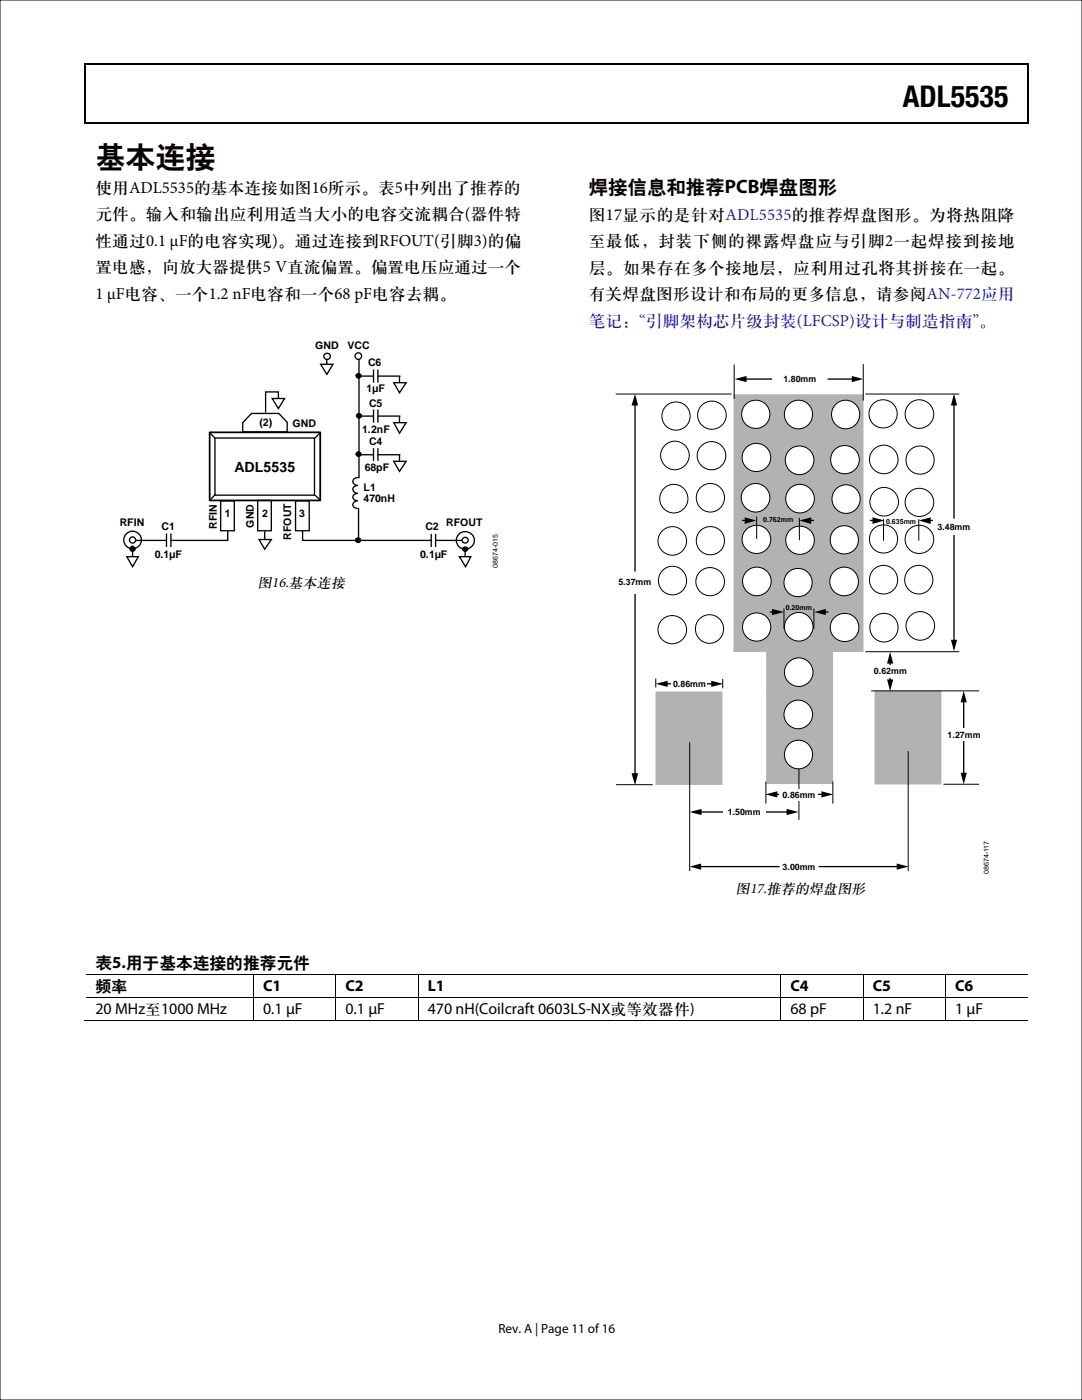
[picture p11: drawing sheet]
<svg xmlns="http://www.w3.org/2000/svg" width="216mm" height="279mm" viewBox="0 0 216 279" stroke-linecap="round" stroke-linejoin="round" font-family="sans-serif">
<path d="M16.9 12.7h.2v1h-.2zM16.9 12.7h.2v.3h-.2zM82.5 12.7h.3v.3h-.3zM205.1 12.7h.2v1h-.2zM205.1 12.7h.2v.3h-.2zM16.9 24.4h.2v.3h-.2zM82.3 24.4h.2v.3h-.2zM205.1 24.4h.2v.3h-.2z" fill="#000"/>
<path d="M17 13.7v10.7M17.1 12.8h65.4M82.8 12.8h122.3M205.2 13.7v10.7M17.1 24.5h188" fill="none" stroke="#000" stroke-width=".25"/>
<path d="M50.2 82.5h5.4l1.7 1.8v1.9h-8.9v-1.8z" fill="none" stroke="#000" stroke-width=".26"/>
<path d="M55.5 78.2v1.3z" fill="#fff"/>
<path d="M55.5 79.5v-1.3h-2.5v4.1" fill="none" stroke="#000" stroke-width=".26"/>
<path d="M54.3 79.5h2.5l-1.3 2z" fill="#fff"/>
<path d="M54.3 79.5h2.5l-1.3 2z" fill="none" stroke="#000" stroke-width=".26"/>
<path d="M51.4 99.9h2.7v6h-2.7z" fill="#fff"/>
<path d="M51.4 99.9h2.7v6h-2.7z" fill="none" stroke="#000" stroke-width=".26"/>
<path d="M59 100h2.7v5.9h-2.7z" fill="#fff"/>
<path d="M59 100h2.7v5.9h-2.7z" fill="none" stroke="#000" stroke-width=".26"/>
<path d="M44 100h2.8v5.9h-2.8z" fill="#fff"/>
<path d="M41.8 86.4l1.1 1M42.9 98.7l-1.1 1.2M42.9 87.4h19.9v11.4h-19.9zM44 100h2.8v5.9h-2.8zM62.8 98.8l1.1 1M63.8 86.5l-1 .9M45.4 106v1.9h-18.4" fill="none" stroke="#000" stroke-width=".26"/>
<path d="M41.8 86.3h22.1v13.6h-22.1z" fill="none" stroke="#000" stroke-width=".35"/>
<path d="M52.8 106.3v1.3z" fill="#fff"/>
<path d="M52.8 106v1.7" fill="none" stroke="#000" stroke-width=".26"/>
<path d="M51.7 107.7h2.4l-1.3 1.9z" fill="#fff"/>
<path d="M79.7 75.1v1.3M51.7 107.7h2.4l-1.3 1.9z" fill="none" stroke="#000" stroke-width=".26"/>
<path d="M78.6 76.4h2.4l-1.3 2z" fill="#fff"/>
<path d="M78.6 76.4h2.4l-1.3 2zM71.5 101.4v6.2" fill="none" stroke="#000" stroke-width=".26"/>
<path d="M65.2 71.4v1.3z" fill="#fff"/>
<path d="M65.2 71.4v1.3" fill="none" stroke="#000" stroke-width=".26"/>
<path d="M64 72.7h2.4l-1.2 2z" fill="#fff"/>
<path d="M64 72.7h2.4l-1.2 2z" fill="none" stroke="#000" stroke-width=".26"/>
<circle cx="65.3" cy="71.1" r=".63" fill="#fff"/>
<g fill="none" stroke="#000" stroke-width=".26">
<path d="M71.6 71.3v24a.83 .83 0 0 0-1 .3 .83 .83 0 0 0 .1 1l.7 .3a.81 .81 0 0 0-1 .8 .81 .81 0 0 0 1 .8 .77 .77 0 0 0-1 .7 .77 .77 0 0 0 1 .8 .77 .77 0 0 0-1 .7 .77 .77 0 0 0 1 .8M71.9 75.1h2.6M74.5 73.7v2.7M75.3 75.1h4.6M75.4 73.7v2.7"/>
<circle cx="65.3" cy="71.1" r=".63"/>
</g>
<path d="M74.4 75.1h1" fill="none" stroke="#fff" stroke-width=".26"/>
<circle cx="71.5" cy="71.1" r=".65" fill="#fff"/>
<g fill="none" stroke="#000" stroke-width=".26">
<path d="M79.7 83.1v1.3M25.3 111.1h2.3l-1.1 2zM26.5 109.6v1.5M33.2 106.4v2.8M34.1 106.4v2.8M60.4 105.9v2h25.7M86 106.5v2.7M86.9 106.5v2.7M87 107.9h5.2M91.7 111.1h2.3l-1.1 2zM92.4 109.4a.46 .46 0 0 1 .7-.2 .46 .46 0 0 1 0 .8 .48 .48 0 0 1-.6-.1 .48 .48 0 0 1-.1-.5zM92.8 109.6v1.5"/>
<circle cx="71.5" cy="71.1" r=".65"/>
<circle cx="26.5" cy="107.8" r="1.75"/>
<circle cx="26.5" cy="107.8" r=".61"/>
<circle cx="26.5" cy="109.5" r=".51"/>
<circle cx="92.8" cy="107.8" r=".58"/>
<circle cx="92.9" cy="107.8" r="1.79"/>
</g>
<g fill="#000">
<path d="M92.4 109.4a.46 .46 0 0 1 .7-.2 .46 .46 0 0 1 0 .8 .48 .48 0 0 1-.6-.1 .48 .48 0 0 1-.1-.5z" fill-rule="evenodd"/>
<circle cx="26.5" cy="109.5" r=".51"/>
</g>
<path d="M33.1 107.9h1" fill="none" stroke="#fff" stroke-width=".7" stroke-linecap="butt"/>
<path d="M86 107.9h.9" fill="none" stroke="#fff" stroke-width=".26"/>
<circle cx="71.6" cy="75" r=".5" fill="#000"/>
<circle cx="71.6" cy="75" r=".5" fill="none" stroke="#000" stroke-width=".2"/>
<path d="M78.6 84.4h2.4l-1.3 2.1z" fill="#fff"/>
<path d="M71.9 83h2.6M74.5 81.7v2.7M75.3 83h4.6M75.4 81.7v2.7M78.6 84.4h2.4l-1.3 2.1zM79.7 90.8v1.3" fill="none" stroke="#000" stroke-width=".26"/>
<path d="M74.4 83h1" fill="none" stroke="#fff" stroke-width=".26"/>
<circle cx="71.7" cy="83" r=".5" fill="#000"/>
<circle cx="71.7" cy="83" r=".5" fill="none" stroke="#000" stroke-width=".2"/>
<path d="M78.6 92.1h2.4l-1.3 2z" fill="#fff"/>
<path d="M71.9 90.8h2.6M74.5 89.4v2.6M75.3 90.8h4.6M75.4 89.4v2.6M78.6 92.1h2.4l-1.3 2z" fill="none" stroke="#000" stroke-width=".26"/>
<path d="M74.4 90.8h1" fill="none" stroke="#fff" stroke-width=".26"/>
<g fill="#000">
<circle cx="71.6" cy="90.6" r=".5"/>
<circle cx="71.5" cy="107.8" r=".51"/>
</g>
<g fill="none" stroke="#000" stroke-width=".2">
<circle cx="71.6" cy="90.6" r=".5"/>
<circle cx="71.5" cy="107.8" r=".51"/>
</g>
<circle cx="183.6" cy="91.8" r="2.82" fill="#fff"/>
<circle cx="183.6" cy="91.8" r="2.82" fill="none" stroke="#000" stroke-width=".2"/>
<g fill="#b2b2b2" stroke="#b2b2b2" stroke-width=".44">
<path d="M131 138.2h12.9v18.2h-12.9z"/>
<path d="M146.6 78.9h25.5v51h-25.5z"/>
<path d="M174.7 138.1h12.9v18.2h-12.9z"/>
</g>
<path d="M153.1 138h12.9v18.3h-12.9z" fill="#b2b2b2"/>
<path d="M153.1 138h12.9v18.3h-12.9z" fill="none" stroke="#b2b2b2" stroke-width=".44"/>
<path d="M153.1 119.6h12.9v18.2h-12.9z" fill="#b2b2b2"/>
<path d="M153.1 119.6h12.9v18.2h-12.9z" fill="none" stroke="#b2b2b2" stroke-width=".44"/>
<g fill="none" stroke="#000" stroke-width=".2">
<path d="M122.8 78.6h23.2M146.5 72.8v6.8M172.3 72.7v7.3M172.7 78.6h18.7M130.8 135.4v1.8M144.2 135.5v1.9M172.7 130.1h18.7M173.8 137.9h21.6M122.9 156.6h7.3M137.6 148.2v25.6M159.4 150.4v13.2M181.2 149.9v23.9"/>
<path d="M188.3 156.5h7.1"/>
</g>
<path d="M126.7 80.5v33.6M126.7 118.5v36.3M192.3 139.8v14.9M139.5 173h16.1M139.6 162.1h17.8M163.4 173h16" fill="none" stroke="#000" stroke-width=".26"/>
<path d="M126.7 78.6l.6 2.3h-1.3zM126 154.3h1.3l-.6 2.4zM191.7 154.2h1.2l-.6 2.3zM192.3 137.9l.6 2.3h-1.2zM137.6 173l2.3-.7v1.3zM137.6 162.1l2.4-.7v1.3zM157 161.4l2.3 .7-2.3 .6zM178.9 172.3l2.4 .6-2.4 .7z" fill="#000"/>
<circle cx="168.5" cy="125.2" r="2.83" fill="#fff"/>
<circle cx="168.5" cy="125.2" r="2.83" fill="none" stroke="#000" stroke-width=".2"/>
<circle cx="159.3" cy="82.7" r="2.83" fill="#fff"/>
<circle cx="159.3" cy="82.7" r="2.83" fill="none" stroke="#000" stroke-width=".2"/>
<circle cx="159.5" cy="91.9" r="2.87" fill="#fff"/>
<circle cx="159.5" cy="91.9" r="2.87" fill="none" stroke="#000" stroke-width=".2"/>
<circle cx="159.6" cy="99.5" r="2.86" fill="#fff"/>
<circle cx="159.6" cy="99.5" r="2.86" fill="none" stroke="#000" stroke-width=".2"/>
<circle cx="159.6" cy="107.8" r="2.85" fill="#fff"/>
<circle cx="159.6" cy="107.8" r="2.85" fill="none" stroke="#000" stroke-width=".2"/>
<circle cx="159.2" cy="116.3" r="2.82" fill="#fff"/>
<circle cx="159.2" cy="116.3" r="2.82" fill="none" stroke="#000" stroke-width=".2"/>
<circle cx="159.4" cy="125.1" r="2.84" fill="#fff"/>
<circle cx="159.4" cy="125.1" r="2.84" fill="none" stroke="#000" stroke-width=".2"/>
<circle cx="159.4" cy="134.1" r="2.84" fill="#fff"/>
<circle cx="159.4" cy="134.1" r="2.84" fill="none" stroke="#000" stroke-width=".2"/>
<circle cx="159.3" cy="142.6" r="2.85" fill="#fff"/>
<circle cx="159.3" cy="142.6" r="2.85" fill="none" stroke="#000" stroke-width=".2"/>
<circle cx="159.3" cy="150.6" r="2.83" fill="#fff"/>
<circle cx="159.3" cy="150.6" r="2.83" fill="none" stroke="#000" stroke-width=".2"/>
<circle cx="150.8" cy="82.7" r="2.82" fill="#fff"/>
<circle cx="150.8" cy="82.7" r="2.82" fill="none" stroke="#000" stroke-width=".2"/>
<circle cx="151" cy="91.3" r="2.84" fill="#fff"/>
<circle cx="151" cy="91.3" r="2.84" fill="none" stroke="#000" stroke-width=".2"/>
<circle cx="150.8" cy="99.3" r="2.84" fill="#fff"/>
<circle cx="150.8" cy="99.3" r="2.84" fill="none" stroke="#000" stroke-width=".2"/>
<circle cx="151" cy="107.6" r="2.83" fill="#fff"/>
<circle cx="151" cy="107.6" r="2.83" fill="none" stroke="#000" stroke-width=".2"/>
<circle cx="151" cy="116" r="2.86" fill="#fff"/>
<circle cx="151" cy="116" r="2.86" fill="none" stroke="#000" stroke-width=".2"/>
<circle cx="151" cy="125.1" r="2.82" fill="#fff"/>
<circle cx="151" cy="125.1" r="2.82" fill="none" stroke="#000" stroke-width=".2"/>
<circle cx="168.7" cy="82.7" r="2.83" fill="#fff"/>
<circle cx="168.7" cy="82.7" r="2.83" fill="none" stroke="#000" stroke-width=".2"/>
<circle cx="168.6" cy="91.7" r="2.85" fill="#fff"/>
<circle cx="168.6" cy="91.7" r="2.85" fill="none" stroke="#000" stroke-width=".2"/>
<circle cx="168.8" cy="99.6" r="2.83" fill="#fff"/>
<circle cx="168.8" cy="99.6" r="2.83" fill="none" stroke="#000" stroke-width=".2"/>
<circle cx="168.5" cy="107.7" r="2.82" fill="#fff"/>
<circle cx="168.5" cy="107.7" r="2.82" fill="none" stroke="#000" stroke-width=".2"/>
<circle cx="168.4" cy="116.1" r="2.85" fill="#fff"/>
<g fill="none" stroke="#000" stroke-width=".2">
<path d="M156.4 121.4v4.1M162.4 121.4v4.1"/>
<circle cx="168.4" cy="116.1" r="2.85"/>
</g>
<circle cx="176.2" cy="82.6" r="2.82" fill="#fff"/>
<circle cx="176.2" cy="82.6" r="2.82" fill="none" stroke="#000" stroke-width=".2"/>
<circle cx="183.5" cy="82.6" r="2.86" fill="#fff"/>
<circle cx="183.5" cy="82.6" r="2.86" fill="none" stroke="#000" stroke-width=".2"/>
<circle cx="176.4" cy="91.7" r="2.84" fill="#fff"/>
<circle cx="176.4" cy="91.7" r="2.84" fill="none" stroke="#000" stroke-width=".2"/>
<path d="M148.5 75.7h5.6M165.1 75.7h5.3M190.4 80.5v23M190.4 106.8v21.2" fill="none" stroke="#000" stroke-width=".26"/>
<path d="M146.6 75.7l2.4-.7v1.3zM170 75l2.3 .7-2.3 .6zM190.4 78.6l.6 2.3h-1.3zM189.7 127.7h1.3l-.6 2.3z" fill="#000"/>
<circle cx="176.4" cy="100.1" r="2.85" fill="#fff"/>
<circle cx="176.4" cy="100.1" r="2.85" fill="none" stroke="#000" stroke-width=".2"/>
<circle cx="183.5" cy="100.3" r="2.84" fill="#fff"/>
<circle cx="183.5" cy="100.3" r="2.84" fill="none" stroke="#000" stroke-width=".2"/>
<circle cx="176.3" cy="107.6" r="2.82" fill="#fff"/>
<circle cx="176.3" cy="107.6" r="2.82" fill="none" stroke="#000" stroke-width=".2"/>
<circle cx="183.5" cy="107.6" r="2.85" fill="#fff"/>
<circle cx="183.5" cy="107.6" r="2.85" fill="none" stroke="#000" stroke-width=".2"/>
<circle cx="176.3" cy="115.7" r="2.84" fill="#fff"/>
<circle cx="176.3" cy="115.7" r="2.84" fill="none" stroke="#000" stroke-width=".2"/>
<circle cx="183.3" cy="115.7" r="2.83" fill="#fff"/>
<circle cx="183.3" cy="115.7" r="2.83" fill="none" stroke="#000" stroke-width=".2"/>
<circle cx="176.4" cy="125.3" r="2.84" fill="#fff"/>
<circle cx="176.4" cy="125.3" r="2.84" fill="none" stroke="#000" stroke-width=".2"/>
<circle cx="183.6" cy="124.9" r="2.85" fill="#fff"/>
<circle cx="183.6" cy="124.9" r="2.85" fill="none" stroke="#000" stroke-width=".2"/>
<circle cx="142.1" cy="82.9" r="2.84" fill="#fff"/>
<circle cx="142.1" cy="82.9" r="2.84" fill="none" stroke="#000" stroke-width=".2"/>
<circle cx="134.9" cy="83" r="2.82" fill="#fff"/>
<circle cx="134.9" cy="83" r="2.82" fill="none" stroke="#000" stroke-width=".2"/>
<circle cx="142" cy="90.9" r="2.83" fill="#fff"/>
<circle cx="142" cy="90.9" r="2.83" fill="none" stroke="#000" stroke-width=".2"/>
<circle cx="134.7" cy="90.9" r="2.85" fill="#fff"/>
<circle cx="134.7" cy="90.9" r="2.85" fill="none" stroke="#000" stroke-width=".2"/>
<circle cx="141.7" cy="99.3" r="2.83" fill="#fff"/>
<circle cx="141.7" cy="99.3" r="2.83" fill="none" stroke="#000" stroke-width=".2"/>
<circle cx="134.4" cy="99.5" r="2.83" fill="#fff"/>
<circle cx="134.4" cy="99.5" r="2.83" fill="none" stroke="#000" stroke-width=".2"/>
<circle cx="141.7" cy="107.9" r="2.82" fill="#fff"/>
<circle cx="141.7" cy="107.9" r="2.82" fill="none" stroke="#000" stroke-width=".2"/>
<circle cx="134.2" cy="108" r="2.84" fill="#fff"/>
<circle cx="134.2" cy="108" r="2.84" fill="none" stroke="#000" stroke-width=".2"/>
<circle cx="141.7" cy="116.1" r="2.84" fill="#fff"/>
<circle cx="141.7" cy="116.1" r="2.84" fill="none" stroke="#000" stroke-width=".2"/>
<circle cx="134.2" cy="115.9" r="2.83" fill="#fff"/>
<circle cx="134.2" cy="115.9" r="2.83" fill="none" stroke="#000" stroke-width=".2"/>
<circle cx="141.6" cy="125.5" r="2.83" fill="#fff"/>
<circle cx="141.6" cy="125.5" r="2.83" fill="none" stroke="#000" stroke-width=".2"/>
<circle cx="134.2" cy="125.7" r="2.84" fill="#fff"/>
<g fill="none" stroke="#000" stroke-width=".2">
<path d="M151 103.1v4.5M159.5 103.3v4.5M176.3 103.6v4.3M183.3 103.6v4.3M152.8 156v4.4M166.2 156v4.4"/>
<circle cx="134.2" cy="125.7" r="2.84"/>
</g>
<path d="M148.1 103.9h.9M161.4 103.9h1M173.6 103.9h.9M185.3 103.9h.8M132.8 136.5h9.6M153.6 122.1h.9M164.3 122.1h1M177.6 132v4M154.7 158.5h1.1M163.2 158.5h1.1" fill="none" stroke="#000" stroke-width=".26"/>
<path d="M148.6 103.2l2.3 .7-2.3 .7zM159.5 103.9l2.4-.7v1.4zM174.1 103.2l2.4 .7-2.4 .7zM183.3 103.9l2.4-.7v1.4zM130.8 136.5l2.4-.6v1.2zM141.9 135.9l2.4 .6-2.4 .6zM154.1 121.5l2.3 .6-2.3 .7zM162.5 122.1l2.3-.6v1.3zM177 135.6h1.2l-.6 2.4zM177.6 130.1l.6 2.3h-1.2zM152.7 158.5l2.4-.6v1.3zM163.9 157.9l2.4 .6-2.4 .7z" fill="#000"/>
<g fill="#fff">
<path d="M176 132.8h3.3v2.4h-3.3z"/>
<path d="M190.6 145.3h3.3v2.4h-3.3z"/>
<path d="M134 135.3h7.1v2.2h-7.1z"/>
<path d="M155.6 157.4h7.7v2.4h-7.7z"/>
<path d="M144.2 160.9h8.5v2.1h-8.5z"/>
</g>
<g fill="none" stroke="#000" stroke-width=".2">
<path d="M17.1 194.6h33.4M17.1 199.1h33.4M50.6 194.7v4.3M50.6 199.2v4.3M50.7 194.6h16.2M50.7 199.1h16.2M67 194.7v4.3M67 199.2v4.3M67.1 194.6h16.3M67.1 199.1h16.3M83.4 194.7v4.3M83.4 199.2v4.3"/>
<path d="M83.5 194.6h72.2M83.5 199.1h72.2M155.8 194.7v4.3M155.8 199.2v4.3M155.9 194.6h16.3M155.9 199.1h16.3M172.3 194.7v4.3M172.3 199.2v4.3M172.3 194.6h16.3M172.3 199.1h16.3M188.7 194.7v4.3M188.7 199.2v4.3"/>
<path d="M188.8 194.6h16.3M188.8 199.1h16.3M16.9 203.6h33.6M50.7 203.6h16.2M67.1 203.6h16.3M83.5 203.6h72.2M155.9 203.6h16.3M172.3 203.6h16.3M188.8 203.6h16.3"/>
</g>
<g fill="#000">
<path d="M50.5 194.5h.2v.2h-.2zM50.5 199h.2v.2h-.2zM66.9 194.5h.2v.2h-.2zM66.9 199h.2v.2h-.2zM83.4 194.5h.1v.2h-.1zM83.4 199h.1v.2h-.1zM155.7 194.5h.2v.2h-.2zM155.7 199h.2v.2h-.2zM172.2 194.5h.1v.2h-.1zM172.2 199h.1v.2h-.1zM188.6 194.5h.2v.2h-.2zM188.6 199h.2v.2h-.2z"/>
<path d="M50.5 203.5h.2v.2h-.2zM66.9 203.5h.2v.2h-.2zM83.4 203.5h.1v.2h-.1zM155.7 203.5h.2v.2h-.2zM172.2 203.5h.1v.2h-.1zM188.6 203.5h.2v.2h-.2z"/>
</g>
<path d="M0 0h215.9v279.4h-215.9z" fill="none" stroke="#0b0205" stroke-width=".2"/>
<text font-size="6" x="180.2" y="21.3">ADL5535</text>
<text font-size="6" fill="#080103" x="19" y="33.2">基本连接</text>
<text font-size="3.9" fill="#080103" x="117.5" y="38.5">焊接信息和推荐PCB焊盘图形</text>
<g font-size="3.4" fill="#080103">
<text x="19" y="38.4">使用ADL5535的基本连接如图16所示。表5中列出了推荐的</text>
<text x="19" y="43.7">元件。输入和输出应利用适当大小的电容交流耦合(器件特</text>
<text x="117.5" y="43.8">图17显示的是针对ADL5535的推荐焊盘图形。为将热阻降</text>
<text x="19" y="49">性通过0.1 μF的电容实现)。通过连接到RFOUT(引脚3)的偏</text>
<text x="117.5" y="49.1">至最低，封装下侧的裸露焊盘应与引脚2一起焊接到接地</text>
<text x="19" y="54.3">置电感，向放大器提供5 V直流偏置。偏置电压应通过一个</text>
<text x="19" y="59.6">1 µF电容、一个1.2 nF电容和一个68 pF电容去耦。</text>
<text x="117.5" y="54.4">层。如果存在多个接地层，应利用过孔将其拼接在一起。</text>
<text x="117.5" y="59.7">有关焊盘图形设计和布局的更多信息，请参阅AN-772应用</text>
</g>
<text font-size="3.4" fill="#00f" x="117.5" y="65">笔记：“引脚架构芯片级封装(LFCSP)设计与制造指南”。</text>
<text font-size="3.3" x="19.1" y="193.3">表5.用于基本连接的推荐元件</text>
<g font-size="3.2">
<text x="19" y="197.8">频率</text>
<text x="52.5" y="197.8">C1</text>
<text x="68.9" y="197.8">C2</text>
<text x="85.3" y="197.8">L1</text>
<text x="157.7" y="197.8">C4</text>
<text x="174.2" y="197.8">C5</text>
<text x="190.6" y="197.8">C6</text>
<text x="19" y="202.3">20 MHz至1000 MHz</text>
<text x="52.5" y="202.3">0.1 µF</text>
<text x="68.9" y="202.3">0.1 µF</text>
<text x="85.3" y="202.3">470 nH(Coilcraft 0603LS-NX或等效器件)</text>
<text x="157.7" y="202.3">68 pF</text>
<text x="174.2" y="202.3">1.2 nF</text>
<text x="190.6" y="202.3">1 µF</text>
</g>
<g font-size="2.9">
<text x="51.4" y="117.2">图16.基本连接</text>
<text x="146.8" y="178.1">图17.推荐的焊盘图形</text>
</g>
<text font-size="2.8" x="46.8" y="94.2">ADL5535</text>
<text font-size="2.6" x="99.5" y="266">Rev. A | Page 11 of 16</text>
<g font-size="2.1">
<text x="62.9" y="69.6">GND</text>
<text x="69.3" y="69.6">VCC</text>
<text x="73.4" y="73.1">C6</text>
<text x="73.1" y="78.3">1µF</text>
<text x="73.6" y="81.2">C5</text>
<text x="51.8" y="85.1">(2)</text>
<text x="58.4" y="85.3">GND</text>
<text x="72.3" y="86.4">1.2nF</text>
<text x="73.6" y="88.9">C4</text>
<text x="72.8" y="93.9">68pF</text>
<text x="72.6" y="98">L1</text>
<text x="72.6" y="100.1">470nH</text>
<text x="23.9" y="105">RFIN</text>
<text x="32.2" y="105.8">C1</text>
<text x="43.3" y="105.5" transform="rotate(-90 43.3 105.5)">RFIN</text>
<text x="44.9" y="103.2">1</text>
<text x="50.6" y="105.3" transform="rotate(-90 50.6 105.3)">GND</text>
<text x="52.3" y="103.1">2</text>
<text x="58.1" y="107.7" transform="rotate(-90 58.1 107.7)">RFOUT</text>
<text x="59.7" y="103.3">3</text>
<text x="84.9" y="105.8">C2</text>
<text x="89" y="105">RFOUT</text>
<text x="30.9" y="111.4">0.1µF</text>
<text x="83.8" y="111.4">0.1µF</text>
</g>
<g font-size="1.8">
<text x="156.3" y="76.2">1.80mm</text>
<text x="187.1" y="105.7">3.48mm</text>
<text x="123.4" y="116.8">5.37mm</text>
<text x="134.3" y="137.1">0.86mm</text>
<text x="174.4" y="134.5">0.62</text>
<text x="177.8" y="134.5">mm</text>
<text x="189.1" y="147.2">1.27</text>
<text x="192.5" y="147.2">mm</text>
<text x="156.1" y="159.2">0.86</text>
<text x="159.6" y="159.2">mm</text>
<text x="145.2" y="162.6">1.50mm</text>
<text x="156.1" y="173.6">3.00mm</text>
</g>
<g font-size="1.4">
<text x="152.3" y="104.3">0.762mm</text>
<text x="176.8" y="104.5">0.635mm</text>
<text x="99.4" y="113.4" transform="rotate(-90 99.4 113.4)">08674-015</text>
<text x="156.8" y="121.7">0.20mm</text>
<text x="197.3" y="174.4" transform="rotate(-90 197.3 174.4)">08674-117</text>
</g>
</svg>
